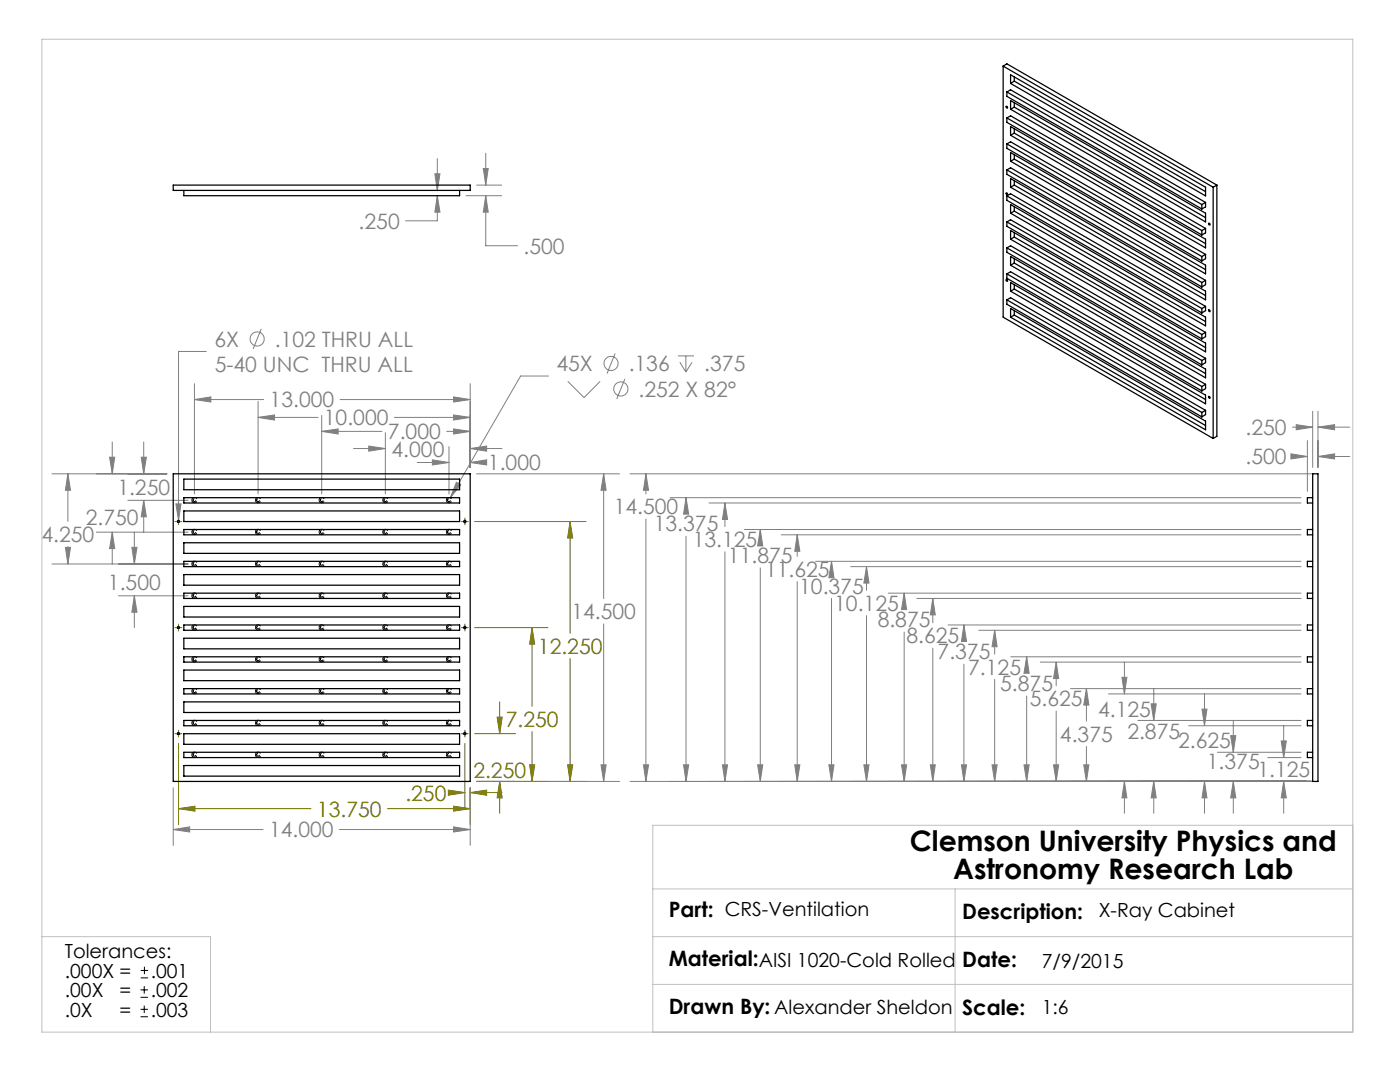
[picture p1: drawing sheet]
<svg xmlns="http://www.w3.org/2000/svg" width="279mm" height="216mm" viewBox="0 0 279 216" stroke-linecap="round" stroke-linejoin="round" font-family="sans-serif">
<g fill="none" stroke="#808080" stroke-width=".2">
<path d="M86.8 34.7h1l-.5 3.3zM87.3 39.1l.5 3.2h-1zM87.3 39.1v5h-6.4M87.3 31.6v6.4M93 39.1h7.1M95.1 36.9h5M96.4 33.6h1l-.5 3.3zM96.9 39.1l.5 3.2h-1zM96.9 39.1v9.9h6.4M96.9 30.6v6.3M38.8 79.7l3.3-.5v1zM38.8 76.6v22"/>
<path d="M38.8 79.7h13.8M41.2 70.1h-5.6v33.7M52.1 65.6l-1.6 4M67.9 79.7h25.9M90.5 79.2l3.3 .5-3.3 .5zM93.8 76.6v16.7M109.5 75h-5.6l-14 24.3M113.3 76.1l3.3 3.2 3.2-3.2M122.8 70.5l-1.7 4M124.7 75.6l-1.6 4M135.3 71h3.2M135.7 72.3l1.2 1.9"/>
<path d="M136.9 71v3.2M138.1 72.3l-1.2 1.9M10.4 94.5h22.9M13.5 94.5l.6 3.3h-1zM13.5 94.5v9.5M21.9 91.2h1l-.5 3.3zM22.4 88.2v6.3M25.5 99.8h12M28.2 91.2h1l-.5 3.3zM28.7 99.8l.5 3.3h-1zM28.7 88.2v6.3M28.7 99.8v6.4"/>
<path d="M51.5 83.3l3.3-.5v1zM51.5 80.1v18.5M51.5 83.3h12M64.2 86.1l3.3-.5v1zM64.2 82.9v15.7M64.2 86.1h12M70.6 89.5h6.3M73.6 89l3.3 .5-3.3 .5zM76.9 86.3v12.3M78.7 83.3h15.1M83.3 92.3h6.3M86.3 91.8l3.3 .5-3.3 .5z"/>
<path d="M89.1 86.1h4.7M89.6 89.1v9.5M90.5 85.6l3.3 .5-3.3 .5zM90.5 82.8l3.3 .5-3.3 .5zM91.1 96.2l.8 .6-2 2.5zM93.8 92.3l3.3-.5v1zM93.8 89.5l3.3-.5v1zM93.8 92.3h2.4M93.8 89.5h6.4M95.1 94.5h28.5M120.5 94.5l.5 3.3h-1.1zM120.5 94.5v25"/>
<path d="M125.7 94.5h136.1M128.9 94.5l.5 3.3h-1zM128.9 94.5v4.1M133.7 99.3h125.9M136.9 99.3l.5 3.3h-1zM136.9 99.3v2.7M257.6 90.6l3.3 .5-3.3 .5zM258 85.2h4M258 91.1h2.9M258.7 84.7l3.3 .5-3.3 .6zM260.9 87.9v10.1M262 82.1v11.2"/>
<path d="M263 85.2l3.3-.5v1.1zM263 91.1l3.3-.5v1zM263 82.1v11.2M263 85.2h6.4M263 91.1h6.4M10.4 112.5h27.1M13.1 109.2h1l-.6 3.3zM13.5 109.1v3.4M19.2 106.2h18.3M22.4 106.2l.5 3.3h-1zM22.4 106.2v6.3M23.6 118.9h13.9"/>
<path d="M26.3 109.2h1l-.5 3.3zM26.8 118.9l.5 3.3h-1zM26.8 106.2v6.3M26.8 118.9v6.3M35.1 100.5h1l-.5 3.3zM128.9 103.6v52.3M136.9 107v48.9M141.5 100.4h118.1M144.7 100.4l.5 3.2h-1zM144.7 100.4v4.7M144.7 110.1v45.8M148.6 105.7h111"/>
<path d="M151.7 105.7l.5 3.2h-1zM151.7 105.7v2.6M151.7 113.3v42.6M155.9 106.7h103.7M159.1 106.7l.5 3.3h-1zM159.1 106.7v4.3M159.1 116.1v39.8M162.8 112h96.8M165.9 112l.5 3.3h-1zM165.9 112v2.4M165.9 119.4v36.5M169.8 113.1h89.8"/>
<path d="M172.9 113.1l.5 3.2h-1zM172.9 113.1v4.7M177.3 118.4h82.3M180.4 118.4l.5 3.2h-1zM180.4 118.4v2.7M183 119.4h76.6M186.2 119.4l.5 3.3h-1zM186.2 119.4v4.9M120.5 124.5v31.4M172.9 122.8v33.1M180.4 126.1v29.8M186.2 129.3v26.6"/>
<path d="M189.2 124.7h70.4M192.4 124.7l.5 3.3h-1zM192.4 124.7v2.8M192.4 132.5v23.4M195.3 125.8h64.3M198.5 125.8l.5 3.2h-1zM198.5 125.8v4.7M198.5 135.6v20.3M201.7 131.1h57.9M204.9 131.1l.5 3.2h-1zM204.9 131.1v2.7M204.9 138.9v17"/>
<path d="M207.6 132.1h52M210.8 132.1l.5 3.3h-1zM210.8 132.1v4.7M213.6 137.4h46M216.8 137.4l.5 3.3h-1zM216.8 137.4v6.5M221.2 138.5h38.4M223.9 135.1h1l-.5 3.4zM224.4 132.1v6.4M230.3 137.4v6.4M240.4 138.5v6.3M34.6 157.2v11.5"/>
<path d="M93.8 157.2v11.5M95.1 155.9h28.5M119.9 152.6h1.1l-.5 3.3zM125.7 155.9h136.1M128.4 152.6h1l-.5 3.3zM136.4 152.6h1l-.5 3.3zM144.2 152.6h1l-.5 3.3zM151.2 152.6h1l-.5 3.3zM158.6 152.6h1l-.5 3.3zM165.4 152.6h1l-.5 3.3zM172.4 152.6h1l-.5 3.3zM179.9 152.6h1l-.5 3.3z"/>
<path d="M185.7 152.6h1l-.5 3.3zM191.9 152.6h1l-.5 3.3zM198 152.6h1l-.5 3.3zM204.4 152.6h1l-.5 3.3zM210.3 152.6h1l-.5 3.3zM210.8 141.9v14M216.3 152.6h1l-.5 3.3zM216.8 148.9v7M224.4 155.9l.5 3.3h-1zM224.4 155.9v6.4M227.1 143.8h32.5M229.7 140.4h1.1l-.5 3.4z"/>
<path d="M230.3 155.9l.5 3.3h-1.1zM230.3 155.9v6.4M237.2 144.8h22.4M239.9 141.5h1l-.5 3.3zM240.4 155.9l.5 3.3h-1zM240.4 155.9v6.4M243 150.1h16.6M245.6 146.8h1l-.5 3.3zM246.1 155.9l.5 3.3h-1zM246.1 143.8v6.3M246.1 155.9v6.4M253 151.2h6.6"/>
<path d="M255.7 147.8h1l-.5 3.4zM256.2 155.9l.5 3.3h-1zM256.2 144.8v6.4M256.2 155.9v6.4M34.6 165.5l3.3-.5v1zM34.6 165.5h17.9M67.7 165.5h26.1M90.5 165l3.3 .5-3.3 .5z"/>
<circle cx="51.3" cy="67.6" r="1.41"/>
<circle cx="121.9" cy="72.5" r="1.42"/>
<circle cx="123.9" cy="77.6" r="1.41"/>
</g>
<path d="M28 199h1.5M28 197.5h1.5M28.1 195.1h1.5M28.1 193.6h1.5M28.8 196.8v1.5M28.8 192.9v1.5M28 202.9h1.5M28 201.4h1.5M28.8 200.7v1.4" fill="none" stroke="#000" stroke-width=".2"/>
<g fill="none" stroke="#808000" stroke-width=".2">
<path d="M34.9 104.1h1.4M35.6 103.4v1.3M92.1 104.1h1.4M92.8 103.4v1.3M94.7 104.1h22.2M113.8 104.1v22.3M113.8 104.1l.5 3.3h-1zM34.9 125.2h1.4M35.6 124.5v1.4M92.1 125.2h1.4M92.8 124.5v1.4M94.7 125.2h14.7"/>
<path d="M106.2 125.2v15.7M106.2 125.2l.5 3.3h-1zM113.8 131.4v24.5M34.9 146.4h1.4M35.6 145.7v1.4M35.6 148.3v16.2M89.5 157.7l3.3 .5-3.3 .5zM90.3 158.2h2.5M92.1 146.4h1.4M92.8 145.7v1.4M92.8 148.3v13M93.8 157.2v7.3"/>
<path d="M93.8 158.2h6.4M93.8 158.2l3.3-.5v1zM94.7 146.4h8.2M95.1 155.9h21.8M99.2 143.1h1l-.5 3.3zM99.7 140.1v6.3M99.7 155.9v6.4M99.7 155.9l.5 3.3h-1zM105.7 152.6h1l-.5 3.3zM106.2 146v9.9M113.3 152.6h1l-.5 3.3zM35.6 161.4h26.5"/>
<path d="M35.6 161.4l3.3-.5v1zM77.3 161.4h16.5M90.5 160.9l3.3 .5-3.3 .5z"/>
</g>
<path d="M8.4 7.8h261.6v198.2h-261.6zM130.3 177.4h139.7M190.6 177.4v28.6M270 164.7h-139.7v41.3M8.4 186.9h33.6v19.1M130.3 186.9h139.7M130.3 196.4h139.7" fill="none" stroke="#c0c0c0" stroke-width=".2"/>
<path d="M99.7 155.9l.5 3.3h-1zM99.2 143.1h1l-.5 3.3zM105.7 152.6h1l-.5 3.3zM106.2 125.2l.5 3.3h-1zM113.8 104.1l.5 3.3h-1zM113.3 152.6h1l-.5 3.3zM93.8 158.2l3.3-.5v1zM89.5 157.7l3.3 .5-3.3 .5zM90.5 160.9l3.3 .5-3.3 .5zM35.6 161.4l3.3-.5v1z" fill="#808000"/>
<path d="M119.9 152.6h1.1l-.5 3.3zM120.5 94.5l.5 3.3h-1.1zM34.6 165.5l3.3-.5v1zM90.5 165l3.3 .5-3.3 .5zM35.1 100.5l.5 3.3 .5-3.3zM93.8 92.3l3.3-.5v1zM86.3 91.8l3.3 .5-3.3 .5zM93.8 89.5l3.3-.5v1zM73.6 89l3.3 .5-3.3 .5zM64.2 86.1l3.3-.5v1zM90.5 85.6l3.3 .5-3.3 .5zM51.5 83.3l3.3-.5v1zM90.5 82.8l3.3 .5-3.3 .5zM38.8 79.7l3.3-.5v1zM90.5 79.2l3.3 .5-3.3 .5zM28.7 99.8l.5 3.3h-1zM28.2 91.2h1l-.5 3.3zM22.4 106.2l.5 3.3h-1zM21.9 91.2h1l-.5 3.3zM13.1 109.2h1l-.6 3.3zM13.5 94.5l.6 3.3h-1zM26.8 118.9l.5 3.3h-1zM26.3 109.2h1l-.5 3.3zM91.1 96.2l-1.2 3.1 2-2.5zM87.3 39.1l.5 3.2h-1zM86.8 34.7h1l-.5 3.3zM96.9 39.1l.5 3.2h-1zM96.4 33.6h1l-.5 3.3zM256.2 155.9l.5 3.3h-1zM255.7 147.8h1l-.5 3.4zM246.1 155.9l.5 3.3h-1zM245.6 146.8h1l-.5 3.3zM239.9 141.5h1l-.5 3.3zM240.4 155.9l.5 3.3h-1zM229.7 140.4h1.1l-.5 3.4zM230.3 155.9l.5 3.3h-1.1zM223.9 135.1h1l-.5 3.4zM224.4 155.9l.5 3.3h-1zM216.8 137.4l.5 3.3h-1zM216.3 152.6h1l-.5 3.3zM210.8 132.1l.5 3.3h-1zM210.3 152.6h1l-.5 3.3zM204.9 131.1l.5 3.2h-1zM204.4 152.6h1l-.5 3.3zM198.5 125.8l.5 3.2h-1zM198 152.6h1l-.5 3.3zM192.4 124.7l.5 3.3h-1zM191.9 152.6h1l-.5 3.3zM186.2 119.4l.5 3.3h-1zM185.7 152.6h1l-.5 3.3zM180.4 118.4l.5 3.2h-1zM179.9 152.6h1l-.5 3.3zM172.9 113.1l.5 3.2h-1zM172.4 152.6h1l-.5 3.3zM165.9 112l.5 3.3h-1zM165.4 152.6h1l-.5 3.3zM159.1 106.7l.5 3.3h-1zM158.6 152.6h1l-.5 3.3zM151.2 152.6h1l-.5 3.3zM151.7 105.7l.5 3.2h-1zM144.2 152.6h1l-.5 3.3zM144.7 100.4l.5 3.2h-1zM136.4 152.6h1l-.5 3.3zM136.9 99.3l.5 3.3h-1zM128.4 152.6h1l-.5 3.3zM128.9 94.5l.5 3.3h-1zM258.7 84.7l3.3 .5-3.3 .6zM263 85.2l3.3-.5v1.1zM263 91.1l3.3-.5v1zM257.6 90.6l3.3 .5-3.3 .5z" fill="#808080"/>
<g fill="none" stroke="#000" stroke-width=".25">
<path d="M200.2 13.2v50.1l41.9 24.2M200.2 13.2l41.9 24.2M200.2 13.2l.7-.5 42 24.2M200.9 18.3l.8-.4 38.9 22.5M200.9 18.3l39 22.5M200.9 18.3v.9l39 22.5M201.7 14.9l38.9 22.5v1.7l-38.9-22.4zM202.4 16.2l-.7 .5M202.4 16.2l38.2 22M202.4 15.3v.9M34.6 36.9h59.2v1.1h-59.2zM36.7 38v1.1h55v-1.1"/>
<path d="M200.9 39.1l.8-.4 38.9 22.4M200.9 28.7l.8-.4 38.9 22.5M200.9 23.5l.8-.4 38.9 22.5M200.9 33.9l.8-.4 38.9 22.5M200.9 23.5v.9l39 22.5M200.9 28.7v.9l39 22.5M200.9 33.9v.9l39 22.5M200.9 39.1v.9l39 22.4M200.9 23.5l39 22.5M200.9 28.7l39 22.5M200.9 33.9l39 22.5M200.9 39.1l39 22.5"/>
<path d="M201.7 20.1l38.9 22.4v1.8l-38.9-22.5zM201.7 25.3l38.9 22.4v1.8l-38.9-22.5zM201.7 30.4l38.9 22.5v1.7l-38.9-22.4zM201.7 35.6l38.9 22.5v1.7l-38.9-22.4zM202.4 21.4l-.7 .4M202.4 21.4l38.2 22M202.4 26.6l-.7 .4M202.4 26.6l38.2 22M202.4 31.8l-.7 .4M202.4 31.8l38.2 22M202.4 36.9l-.7 .5M202.4 36.9l38.2 22.1"/>
<path d="M202.4 20.5v.9M202.4 25.7v.9M202.4 30.9v.9M202.4 36.1v.8M242.1 37.4v50.1M242.9 36.9v50.2l-.8 .4M242.9 36.9l-.8 .5M200.9 59.8l.8-.4 38.9 22.5M200.9 49.5l.8-.5 38.9 22.5M200.9 44.3l.8-.4 38.9 22.4M200.9 54.6l.8-.4 38.9 22.5M200.9 44.3v.9l39 22.4"/>
<path d="M200.9 49.5v.8l39 22.5M200.9 54.6v.9l39 22.5M200.9 59.8v.9l39 22.5M200.9 44.3l39 22.4M200.9 49.5l39 22.4M200.9 54.6l39 22.5M200.9 59.8l39 22.5M201.7 40.8l38.9 22.5v1.7l-38.9-22.5zM201.7 46l38.9 22.5v1.7l-38.9-22.5zM201.7 51.2l38.9 22.5v1.7l-38.9-22.5zM201.7 56.4l38.9 22.4v1.8l-38.9-22.5zM202.4 42.1l-.7 .4"/>
<path d="M202.4 42.1l38.2 22.1M202.4 47.3l-.7 .4M202.4 47.3l38.2 22.1M202.4 52.5l-.7 .4M202.4 52.5l38.2 22M202.4 57.7l-.7 .4M202.4 57.7l38.2 22M202.4 41.3v.8M202.4 46.5v.8M202.4 51.6v.9M202.4 56.8v.9M239.9 40.8v.9"/>
<path d="M239.9 46v.9M239.9 51.2v.9M239.9 56.4v.9M240.6 40.4v.9l-.7 .4M240.6 45.6v.9l-.7 .4M240.6 50.8v.8l-.7 .5M240.6 56v.8l-.7 .5M240.6 40.4l-.7 .4M240.6 45.6l-.7 .4M240.6 50.8l-.7 .4M240.6 56l-.7 .4M241.2 44.5l.3 .2v.2l-.3-.1z"/>
<path d="M201.7 61.6l38.9 22.4v1.8l-38.9-22.5zM202.4 62v.9M202.4 62.9l-.7 .4M202.4 62.9l38.2 22M239.9 61.6v.8M239.9 66.7v.9M239.9 71.9v.9M239.9 77.1v.9M240.6 61.1v.9l-.7 .4M240.6 66.3v.9l-.7 .4M240.6 71.5v.9l-.7 .4M240.6 76.7v.8l-.7 .5"/>
<path d="M240.6 61.1l-.7 .5M240.6 66.3l-.7 .4M240.6 71.5l-.7 .4M240.6 76.7l-.7 .4M241.2 61.8l.3 .1v.3l-.3-.1zM241.2 79.1l.3 .1v.3l-.3-.2zM34.6 94.5h59.2v61.4h-59.2zM36.7 95.6h55v2.1h-55zM36.7 99.3h55v1.1h-55zM239.9 82.3v.9M240.6 81.9v.8l-.7 .5M240.6 81.9l-.7 .4"/>
<path d="M262 99.3h-1.1v1.1h1.1M262 94.5h1v61.4h-1zM36.7 112h55v1.1h-55zM36.7 102h55v2.1h-55zM36.7 105.7h55v1h-55zM36.7 108.3h55v2.1h-55zM36.7 114.7h55v2.1h-55zM36.7 118.4h55v1h-55zM262 112h-1.1v1.1h1.1M262 118.4h-1.1v1h1.1M262 105.7h-1.1v1h1.1M36.7 121h55v2.1h-55z"/>
<path d="M36.7 124.7h55v1.1h-55zM36.7 127.4h55v2.1h-55zM36.7 131.1h55v1h-55zM36.7 133.7h55v2.1h-55zM36.7 137.4h55v1.1h-55zM262 124.7h-1.1v1.1h1.1M262 131.1h-1.1v1h1.1M262 137.4h-1.1v1.1h1.1M36.7 140.1h55v2.1h-55zM36.7 143.8h55v1h-55zM36.7 146.4h55v2.1h-55zM36.7 150.1h55v1.1h-55z"/>
<path d="M36.7 152.8h55v2.1h-55zM262 143.8h-1.1v1h1.1M262 150.1h-1.1v1.1h1.1"/>
<circle cx="200.9" cy="38.7" r=".17"/>
<circle cx="200.9" cy="21.4" r=".19"/>
<circle cx="201" cy="56" r=".18"/>
<circle cx="35.6" cy="104.1" r=".21"/>
<circle cx="92.8" cy="104.1" r=".21"/>
<circle cx="35.6" cy="125.2" r=".21"/>
<circle cx="92.8" cy="125.2" r=".21"/>
<circle cx="35.6" cy="146.4" r=".21"/>
<circle cx="92.8" cy="146.4" r=".21"/>
</g>
<g fill="none" stroke="#000" stroke-width=".2" stroke-dasharray="1.3 .6" stroke-dashoffset=".9">
<path d="M38.5 99.8a.29 .29 0 0 1 .4-.3 .29 .29 0 0 1 .1 .5 .29 .29 0 0 1-.5-.1v-.1M51.2 99.8a.29 .29 0 0 1 .4-.3 .29 .29 0 0 1 .1 .5 .29 .29 0 0 1-.5-.1v-.1M63.9 99.8a.29 .29 0 0 1 .4-.3 .29 .29 0 0 1 .1 .5 .29 .29 0 0 1-.5-.1v-.1M76.6 99.8a.29 .29 0 0 1 .4-.3 .29 .29 0 0 1 .1 .5 .29 .29 0 0 1-.5-.1v-.1M89.3 99.8a.29 .29 0 0 1 .4-.3 .29 .29 0 0 1 .1 .5 .29 .29 0 0 1-.5-.1v-.1M38.5 106.2a.29 .29 0 0 1 .4-.3 .29 .29 0 0 1 .1 .5 .29 .29 0 0 1-.5-.1v-.1M38.5 112.5a.29 .29 0 0 1 .4-.3 .29 .29 0 0 1 .1 .5 .29 .29 0 0 1-.5-.1v-.1M38.5 118.9a.29 .29 0 0 1 .4-.3 .29 .29 0 0 1 .1 .5 .29 .29 0 0 1-.5-.1v-.1M51.2 118.9a.29 .29 0 0 1 .4-.3 .29 .29 0 0 1 .1 .5 .29 .29 0 0 1-.5-.1v-.1M51.2 106.2a.29 .29 0 0 1 .4-.3 .29 .29 0 0 1 .1 .5 .29 .29 0 0 1-.5-.1v-.1M51.2 112.5a.29 .29 0 0 1 .4-.3 .29 .29 0 0 1 .1 .5 .29 .29 0 0 1-.5-.1v-.1M63.9 106.2a.29 .29 0 0 1 .4-.3 .29 .29 0 0 1 .1 .5 .29 .29 0 0 1-.5-.1v-.1"/>
<path d="M63.9 112.5a.29 .29 0 0 1 .4-.3 .29 .29 0 0 1 .1 .5 .29 .29 0 0 1-.5-.1v-.1M63.9 118.9a.29 .29 0 0 1 .4-.3 .29 .29 0 0 1 .1 .5 .29 .29 0 0 1-.5-.1v-.1M76.6 112.5a.29 .29 0 0 1 .4-.3 .29 .29 0 0 1 .1 .5 .29 .29 0 0 1-.5-.1v-.1M76.6 106.2a.29 .29 0 0 1 .4-.3 .29 .29 0 0 1 .1 .5 .29 .29 0 0 1-.5-.1v-.1M76.6 118.9a.29 .29 0 0 1 .4-.3 .29 .29 0 0 1 .1 .5 .29 .29 0 0 1-.5-.1v-.1M89.3 112.5a.29 .29 0 0 1 .4-.3 .29 .29 0 0 1 .1 .5 .29 .29 0 0 1-.5-.1v-.1M89.3 118.9a.29 .29 0 0 1 .4-.3 .29 .29 0 0 1 .1 .5 .29 .29 0 0 1-.5-.1v-.1M89.3 106.2a.29 .29 0 0 1 .4-.3 .29 .29 0 0 1 .1 .5 .29 .29 0 0 1-.5-.1v-.1M38.5 131.6a.29 .29 0 0 1 .4-.3 .29 .29 0 0 1 .1 .5 .29 .29 0 0 1-.5-.1v-.1M38.5 137.9a.29 .29 0 0 1 .4-.3 .29 .29 0 0 1 .1 .5 .29 .29 0 0 1-.5-.1v-.1M38.5 125.2a.29 .29 0 0 1 .4-.3 .29 .29 0 0 1 .1 .5 .29 .29 0 0 1-.5-.1v-.1M51.2 131.6a.29 .29 0 0 1 .4-.3 .29 .29 0 0 1 .1 .5 .29 .29 0 0 1-.5-.1v-.1"/>
<path d="M51.2 137.9a.29 .29 0 0 1 .4-.3 .29 .29 0 0 1 .1 .5 .29 .29 0 0 1-.5-.1v-.1M51.2 125.2a.29 .29 0 0 1 .4-.3 .29 .29 0 0 1 .1 .5 .29 .29 0 0 1-.5-.1v-.1M63.9 137.9a.29 .29 0 0 1 .4-.3 .29 .29 0 0 1 .1 .5 .29 .29 0 0 1-.5-.1v-.1M63.9 125.2a.29 .29 0 0 1 .4-.3 .29 .29 0 0 1 .1 .5 .29 .29 0 0 1-.5-.1v-.1M63.9 131.6a.29 .29 0 0 1 .4-.3 .29 .29 0 0 1 .1 .5 .29 .29 0 0 1-.5-.1v-.1M76.6 137.9a.29 .29 0 0 1 .4-.3 .29 .29 0 0 1 .1 .5 .29 .29 0 0 1-.5-.1v-.1M76.6 125.2a.29 .29 0 0 1 .4-.3 .29 .29 0 0 1 .1 .5 .29 .29 0 0 1-.5-.1v-.1M76.6 131.6a.29 .29 0 0 1 .4-.3 .29 .29 0 0 1 .1 .5 .29 .29 0 0 1-.5-.1v-.1M89.3 137.9a.29 .29 0 0 1 .4-.3 .29 .29 0 0 1 .1 .5 .29 .29 0 0 1-.5-.1v-.1M89.3 131.6a.29 .29 0 0 1 .4-.3 .29 .29 0 0 1 .1 .5 .29 .29 0 0 1-.5-.1v-.1M89.3 125.2a.29 .29 0 0 1 .4-.3 .29 .29 0 0 1 .1 .5 .29 .29 0 0 1-.5-.1v-.1M38.5 144.3a.29 .29 0 0 1 .4-.3 .29 .29 0 0 1 .1 .5 .29 .29 0 0 1-.5-.1v-.1"/>
<path d="M38.5 150.6a.29 .29 0 0 1 .4-.3 .29 .29 0 0 1 .1 .5 .29 .29 0 0 1-.5-.1v-.1M51.2 144.3a.29 .29 0 0 1 .4-.3 .29 .29 0 0 1 .1 .5 .29 .29 0 0 1-.5-.1v-.1M51.2 150.6a.29 .29 0 0 1 .4-.3 .29 .29 0 0 1 .1 .5 .29 .29 0 0 1-.5-.1v-.1M63.9 150.6a.29 .29 0 0 1 .4-.3 .29 .29 0 0 1 .1 .5 .29 .29 0 0 1-.5-.1v-.1M63.9 144.3a.29 .29 0 0 1 .4-.3 .29 .29 0 0 1 .1 .5 .29 .29 0 0 1-.5-.1v-.1M76.6 144.3a.29 .29 0 0 1 .4-.3 .29 .29 0 0 1 .1 .5 .29 .29 0 0 1-.5-.1v-.1M76.6 150.6a.29 .29 0 0 1 .4-.3 .29 .29 0 0 1 .1 .5 .29 .29 0 0 1-.5-.1v-.1M89.3 150.6a.29 .29 0 0 1 .4-.3 .29 .29 0 0 1 .1 .5 .29 .29 0 0 1-.5-.1v-.1M89.3 144.3a.29 .29 0 0 1 .4-.3 .29 .29 0 0 1 .1 .5 .29 .29 0 0 1-.5-.1v-.1"/>
</g>
<g fill="none" stroke="#000" stroke-width=".2" stroke-dasharray="1.3 .6" stroke-dashoffset="-.1">
<path d="M38.3 99.8a.53 .53 0 0 1 .7-.5 .53 .53 0 0 1 .2 .9 .53 .53 0 0 1-.9-.2v-.2M51 99.8a.53 .53 0 0 1 .7-.5 .53 .53 0 0 1 .2 .9 .53 .53 0 0 1-.9-.2v-.2M63.7 99.8a.53 .53 0 0 1 .7-.5 .53 .53 0 0 1 .2 .9 .53 .53 0 0 1-.9-.2v-.2M76.4 99.8a.53 .53 0 0 1 .7-.5 .53 .53 0 0 1 .2 .9 .53 .53 0 0 1-.9-.2v-.2M89.1 99.8a.53 .53 0 0 1 .7-.5 .53 .53 0 0 1 .2 .9 .53 .53 0 0 1-.9-.2v-.2M38.3 106.2a.53 .53 0 0 1 .7-.5 .53 .53 0 0 1 .2 .8 .53 .53 0 0 1-.9-.2v-.1M38.3 112.5a.53 .53 0 0 1 .7-.5 .53 .53 0 0 1 .2 .9 .53 .53 0 0 1-.9-.2v-.2M38.3 118.9a.53 .53 0 0 1 .7-.5 .53 .53 0 0 1 .2 .8 .53 .53 0 0 1-.9-.2v-.1M51 106.2a.53 .53 0 0 1 .7-.5 .53 .53 0 0 1 .2 .8 .53 .53 0 0 1-.9-.2v-.1M51 118.9a.53 .53 0 0 1 .7-.5 .53 .53 0 0 1 .2 .8 .53 .53 0 0 1-.9-.2v-.1M51 112.5a.53 .53 0 0 1 .7-.5 .53 .53 0 0 1 .2 .9 .53 .53 0 0 1-.9-.2v-.2M63.7 106.2a.53 .53 0 0 1 .7-.5 .53 .53 0 0 1 .2 .8 .53 .53 0 0 1-.9-.2v-.1"/>
<path d="M63.7 118.9a.53 .53 0 0 1 .7-.5 .53 .53 0 0 1 .2 .8 .53 .53 0 0 1-.9-.2v-.1M63.7 112.5a.53 .53 0 0 1 .7-.5 .53 .53 0 0 1 .2 .9 .53 .53 0 0 1-.9-.2v-.2M76.4 118.9a.53 .53 0 0 1 .7-.5 .53 .53 0 0 1 .2 .8 .53 .53 0 0 1-.9-.2v-.1M76.4 106.2a.53 .53 0 0 1 .7-.5 .53 .53 0 0 1 .2 .8 .53 .53 0 0 1-.9-.2v-.1M76.4 112.5a.53 .53 0 0 1 .7-.5 .53 .53 0 0 1 .2 .9 .53 .53 0 0 1-.9-.2v-.2M89.1 118.9a.53 .53 0 0 1 .7-.5 .53 .53 0 0 1 .2 .8 .53 .53 0 0 1-.9-.2v-.1M89.1 112.5a.53 .53 0 0 1 .7-.5 .53 .53 0 0 1 .2 .9 .53 .53 0 0 1-.9-.2v-.2M89.1 106.2a.53 .53 0 0 1 .7-.5 .53 .53 0 0 1 .2 .8 .53 .53 0 0 1-.9-.2v-.1M38.3 125.2a.53 .53 0 0 1 .7-.5 .53 .53 0 0 1 .2 .9 .53 .53 0 0 1-.9-.2v-.2M38.3 137.9a.53 .53 0 0 1 .7-.5 .53 .53 0 0 1 .2 .9 .53 .53 0 0 1-.9-.2v-.2M38.3 131.6a.53 .53 0 0 1 .7-.5 .53 .53 0 0 1 .2 .8 .53 .53 0 0 1-.9-.2v-.1M51 125.2a.53 .53 0 0 1 .7-.5 .53 .53 0 0 1 .2 .9 .53 .53 0 0 1-.9-.2v-.2"/>
<path d="M51 131.6a.53 .53 0 0 1 .7-.5 .53 .53 0 0 1 .2 .8 .53 .53 0 0 1-.9-.2v-.1M51 137.9a.53 .53 0 0 1 .7-.5 .53 .53 0 0 1 .2 .9 .53 .53 0 0 1-.9-.2v-.2M63.7 131.6a.53 .53 0 0 1 .7-.5 .53 .53 0 0 1 .2 .8 .53 .53 0 0 1-.9-.2v-.1M63.7 125.2a.53 .53 0 0 1 .7-.5 .53 .53 0 0 1 .2 .9 .53 .53 0 0 1-.9-.2v-.2M63.7 137.9a.53 .53 0 0 1 .7-.5 .53 .53 0 0 1 .2 .9 .53 .53 0 0 1-.9-.2v-.2M76.4 131.6a.53 .53 0 0 1 .7-.5 .53 .53 0 0 1 .2 .8 .53 .53 0 0 1-.9-.2v-.1M76.4 125.2a.53 .53 0 0 1 .7-.5 .53 .53 0 0 1 .2 .9 .53 .53 0 0 1-.9-.2v-.2M76.4 137.9a.53 .53 0 0 1 .7-.5 .53 .53 0 0 1 .2 .9 .53 .53 0 0 1-.9-.2v-.2M89.1 125.2a.53 .53 0 0 1 .7-.5 .53 .53 0 0 1 .2 .9 .53 .53 0 0 1-.9-.2v-.2M89.1 131.6a.53 .53 0 0 1 .7-.5 .53 .53 0 0 1 .2 .8 .53 .53 0 0 1-.9-.2v-.1M89.1 137.9a.53 .53 0 0 1 .7-.5 .53 .53 0 0 1 .2 .9 .53 .53 0 0 1-.9-.2v-.2M38.3 150.6a.53 .53 0 0 1 .7-.5 .53 .53 0 0 1 .2 .9 .53 .53 0 0 1-.9-.2v-.2"/>
<path d="M38.3 144.3a.53 .53 0 0 1 .7-.5 .53 .53 0 0 1 .2 .8 .53 .53 0 0 1-.9-.2v-.1M51 150.6a.53 .53 0 0 1 .7-.5 .53 .53 0 0 1 .2 .9 .53 .53 0 0 1-.9-.2v-.2M51 144.3a.53 .53 0 0 1 .7-.5 .53 .53 0 0 1 .2 .8 .53 .53 0 0 1-.9-.2v-.1M63.7 144.3a.53 .53 0 0 1 .7-.5 .53 .53 0 0 1 .2 .8 .53 .53 0 0 1-.9-.2v-.1M63.7 150.6a.53 .53 0 0 1 .7-.5 .53 .53 0 0 1 .2 .9 .53 .53 0 0 1-.9-.2v-.2M76.4 144.3a.53 .53 0 0 1 .7-.5 .53 .53 0 0 1 .2 .8 .53 .53 0 0 1-.9-.2v-.1M76.4 150.6a.53 .53 0 0 1 .7-.5 .53 .53 0 0 1 .2 .9 .53 .53 0 0 1-.9-.2v-.2M89.1 144.3a.53 .53 0 0 1 .7-.5 .53 .53 0 0 1 .2 .8 .53 .53 0 0 1-.9-.2v-.1M89.1 150.6a.53 .53 0 0 1 .7-.5 .53 .53 0 0 1 .2 .9 .53 .53 0 0 1-.9-.2v-.2"/>
</g>
<g font-size="5.6">
<text x="181.6" y="169.8">Clemson University Physics and</text>
<text x="190.2" y="175.5">Astronomy Research Lab</text>
</g>
<g font-size="4.2" fill="#808080">
<text x="71.6" y="45.6">.250</text>
<text x="104.5" y="50.6">.500</text>
<text x="42.8" y="69.2">6X</text>
<text x="54.8" y="69.2">.102 THRU ALL</text>
<text x="42.8" y="74.3">5-40 UNC THRU ALL</text>
<text x="111.1" y="74.1">45X</text>
<text x="125.5" y="74.1">.136</text>
<text x="140.6" y="74.1">.375</text>
<text x="53.8" y="81.3">13.000</text>
<text x="127.4" y="79.1">.252 X 82°</text>
<text x="64.6" y="84.9">10.000</text>
<text x="77.4" y="87.7">7.000</text>
<text x="248.6" y="86.8">.250</text>
<text x="78.1" y="91.1">4.000</text>
<text x="97.4" y="93.9">1.000</text>
<text x="248.6" y="92.6">.500</text>
<text x="23.4" y="98.7">1.250</text>
<text x="17.1" y="104.7">2.750</text>
<text x="122.5" y="102.6">14.500</text>
<text x="130.5" y="106">13.375</text>
<text x="8.3" y="108.1">4.250</text>
<text x="138.2" y="109.1">13.125</text>
<text x="145.3" y="112.4">11.875</text>
<text x="21.5" y="117.7">1.500</text>
<text x="152.7" y="115.1">11.625</text>
<text x="159.5" y="118.5">10.375</text>
<text x="114" y="123.6">14.500</text>
<text x="166.5" y="121.9">10.125</text>
<text x="175.2" y="125.2">8.875</text>
<text x="180.9" y="128.4">8.625</text>
<text x="187.1" y="131.6">7.375</text>
<text x="193.2" y="134.6">7.125</text>
<text x="199.6" y="138">5.875</text>
<text x="205.5" y="140.9">5.625</text>
<text x="219.1" y="143">4.125</text>
<text x="211.5" y="148">4.375 2.875</text>
<text x="235.1" y="149.2">2.625</text>
<text x="240.9" y="153.5">1.375</text>
<text x="250.9" y="155.1">1.125</text>
<text x="53.7" y="167.1">14.000</text>
</g>
<g font-size="4.2" fill="#808000">
<text x="107.4" y="130.5">12.250</text>
<text x="100.9" y="145">7.250</text>
<text x="94.5" y="155.2">2.250</text>
<text x="80.9" y="159.7">.250</text>
<text x="63.3" y="162.9">13.750</text>
</g>
<g font-size="4.2">
<text x="133.5" y="183.1">Part: CRS-Ventilation</text>
<text x="192" y="183.3">Description:</text>
<text x="133.5" y="192.7">Material:AISI 1020-Cold Rolled</text>
<text x="192" y="192.9">Date:</text>
<text x="133.5" y="202.3">Drawn By: Alexander Sheldon</text>
<text x="192" y="202.5">Scale:</text>
</g>
<g font-size="3.9">
<text x="219.3" y="183.1">X-Ray Cabinet</text>
<text x="12.9" y="191.2">Tolerances:</text>
<text x="12.9" y="195.1">.000X =</text>
<text x="30.1" y="195.1">.001</text>
<text x="207.9" y="193.1">7/9/2015</text>
<text x="12.9" y="199">.00X</text>
<text x="12.9" y="202.8">.0X</text>
<text x="23.9" y="202.8">=</text>
<text x="23.9" y="199">=</text>
<text x="30.1" y="202.8">.003</text>
<text x="30.1" y="199">.002</text>
<text x="207.9" y="202.3">1:6</text>
</g>
</svg>
